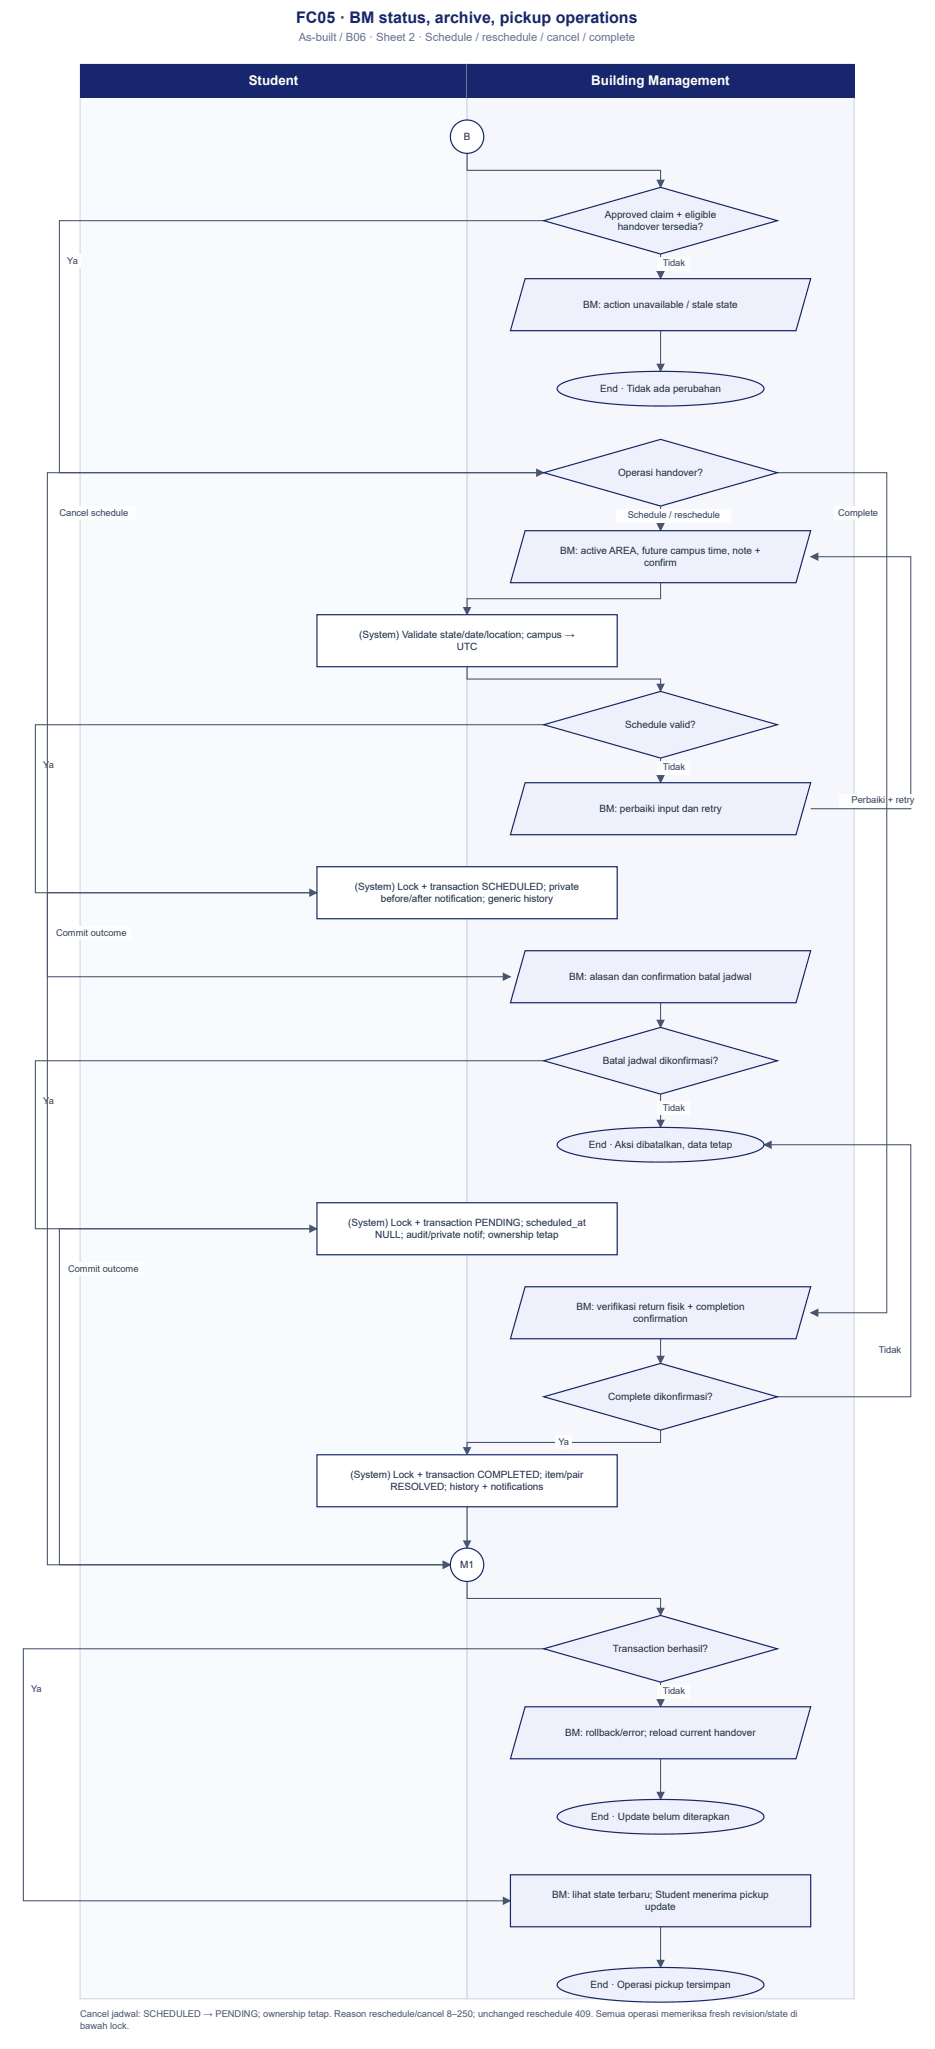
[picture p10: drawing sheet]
<svg xmlns="http://www.w3.org/2000/svg" width="371mm" height="813mm" viewBox="0 0 371 813" stroke-linecap="round" stroke-linejoin="round" font-family="sans-serif">
<path d="M31.7 25.4h153.5v767.8h-153.5z" fill="#f8fbfd"/>
<path d="M31.7 25.4h153.5v767.8h-153.5z" fill="none" stroke="#cbd5e1" stroke-width=".4"/>
<path d="M31.7 25.4h153.5v13.2h-153.5z" fill="#17266d"/>
<path d="M185.2 25.4h153.5v767.8h-153.5z" fill="#f6f7fc"/>
<path d="M185.2 25.4h153.5v767.8h-153.5z" fill="none" stroke="#cbd5e1" stroke-width=".4"/>
<path d="M185.2 25.4h153.5v13.2h-153.5z" fill="#17266d"/>
<path d="M185.2 60.9v6.7h76.7v6.7" fill="none" stroke="#475569" stroke-width=".42"/>
<path d="M260.2 71.3h3.4l-1.7 3.4z" fill="#475569"/>
<path d="M261.9 100.8v9.8" fill="none" stroke="#475569" stroke-width=".42"/>
<path d="M260.2 107.5h3.4l-1.7 3.4z" fill="#475569"/>
<path d="M260.8 102h12.9v5.3h-12.9z" fill="#fff"/>
<path d="M261.9 131.2v16.2" fill="none" stroke="#475569" stroke-width=".42"/>
<path d="M260.2 144.3h3.4l-1.7 3.4z" fill="#475569"/>
<path d="M215.6 87.6h-192.1v100h192.1" fill="none" stroke="#475569" stroke-width=".42"/>
<path d="M212.6 185.9l3.4 1.7-3.4 1.7z" fill="#475569"/>
<path d="M25.4 101.1h6.7v5.3h-6.7z" fill="#fff"/>
<path d="M261.9 200.8v9.8" fill="none" stroke="#475569" stroke-width=".42"/>
<path d="M260.2 207.6h3.4l-1.7 3.3z" fill="#475569"/>
<path d="M244.5 202h45.4v5.3h-45.4z" fill="#fff"/>
<path d="M261.9 231.2v6.4h-76.7v6.3" fill="none" stroke="#475569" stroke-width=".42"/>
<path d="M183.5 240.9h3.4l-1.7 3.4z" fill="#475569"/>
<path d="M185.2 264.6v4.9h76.7v4.9" fill="none" stroke="#475569" stroke-width=".42"/>
<path d="M260.2 271.3h3.4l-1.7 3.4z" fill="#475569"/>
<path d="M261.9 300.8v9.8" fill="none" stroke="#475569" stroke-width=".42"/>
<path d="M260.2 307.6h3.4l-1.7 3.4z" fill="#475569"/>
<path d="M260.8 302h12.9v5.3h-12.9z" fill="#fff"/>
<path d="M321.5 220.9h39.7v100h-39.7" fill="none" stroke="#475569" stroke-width=".42"/>
<path d="M321.1 220.9l3.4-1.7v3.4z" fill="#475569"/>
<path d="M332.5 315.1h35.3v5.3h-35.3z" fill="#fff"/>
<path d="M215.6 287.6h-201.6v66.7h111.7" fill="none" stroke="#475569" stroke-width=".42"/>
<path d="M122.6 352.6l3.4 1.7-3.4 1.7z" fill="#475569"/>
<path d="M15.9 301.1h6.7v5.3h-6.7z" fill="#fff"/>
<path d="M215.6 187.6h-196.8v200h183.6" fill="none" stroke="#475569" stroke-width=".42"/>
<path d="M199.4 385.9l3.3 1.7-3.3 1.7z" fill="#475569"/>
<path d="M20.6 201.1h33.2v5.3h-33.2z" fill="#fff"/>
<path d="M261.9 397.9v9.8" fill="none" stroke="#475569" stroke-width=".42"/>
<path d="M260.2 404.7h3.4l-1.7 3.4z" fill="#475569"/>
<path d="M261.9 434.2v13.2" fill="none" stroke="#475569" stroke-width=".42"/>
<path d="M260.2 444.4h3.4l-1.7 3.3z" fill="#475569"/>
<path d="M260.8 437.1h12.9v5.3h-12.9z" fill="#fff"/>
<path d="M215.6 421h-201.6v66.6h111.7" fill="none" stroke="#475569" stroke-width=".42"/>
<path d="M122.6 485.9l3.4 1.7-3.4 1.7z" fill="#475569"/>
<path d="M15.9 434.4h6.7v5.3h-6.7z" fill="#fff"/>
<path d="M308.2 187.6h43.4v333.4h-30.1" fill="none" stroke="#475569" stroke-width=".42"/>
<path d="M321.1 521l3.4-1.7v3.4z" fill="#475569"/>
<path d="M330.8 201.1h19v5.3h-19z" fill="#fff"/>
<path d="M261.9 531.3v9.8" fill="none" stroke="#475569" stroke-width=".42"/>
<path d="M260.2 538h3.4l-1.7 3.4z" fill="#475569"/>
<path d="M302.9 454.3h58.3v100h-53" fill="none" stroke="#475569" stroke-width=".42"/>
<path d="M302.6 454.3l3.4-1.7v3.4z" fill="#475569"/>
<path d="M346.5 533.4h12.8v5.3h-12.8z" fill="#fff"/>
<path d="M261.9 567.5v4.9h-76.7v4.9" fill="none" stroke="#475569" stroke-width=".42"/>
<path d="M183.5 574.3h3.4l-1.7 3.4z" fill="#475569"/>
<path d="M220.2 569.8h6.7v5.3h-6.7z" fill="#fff"/>
<path d="M125.7 354.3h-106.9v266.7h159.8" fill="none" stroke="#475569" stroke-width=".42"/>
<path d="M175.5 619.3l3.4 1.7-3.4 1.7z" fill="#475569"/>
<path d="M20.6 367.8h31.2v5.3h-31.2z" fill="#fff"/>
<path d="M125.7 487.6h-102.2v133.4h155.1" fill="none" stroke="#475569" stroke-width=".42"/>
<path d="M175.5 619.3l3.4 1.7-3.4 1.7z" fill="#475569"/>
<path d="M25.4 501.1h31.2v5.3h-31.2z" fill="#fff"/>
<path d="M185.2 598v16.4" fill="none" stroke="#475569" stroke-width=".42"/>
<path d="M183.5 611.3h3.4l-1.7 3.4z" fill="#475569"/>
<path d="M185.2 627.6v6.7h76.7v6.8" fill="none" stroke="#475569" stroke-width=".42"/>
<path d="M260.2 638h3.4l-1.7 3.4z" fill="#475569"/>
<path d="M261.9 667.5v9.8" fill="none" stroke="#475569" stroke-width=".42"/>
<path d="M260.2 674.3h3.4l-1.7 3.4z" fill="#475569"/>
<path d="M260.8 668.7h12.9v5.3h-12.9z" fill="#fff"/>
<path d="M261.9 698v16.1" fill="none" stroke="#475569" stroke-width=".42"/>
<path d="M260.2 711.1h3.4l-1.7 3.3z" fill="#475569"/>
<path d="M215.6 654.3h-206.3v100h193.1" fill="none" stroke="#475569" stroke-width=".42"/>
<path d="M199.4 752.6l3.3 1.7-3.3 1.7z" fill="#475569"/>
<path d="M11.1 667.8h6.7v5.3h-6.7z" fill="#fff"/>
<path d="M261.9 764.6v16.2" fill="none" stroke="#475569" stroke-width=".42"/>
<path d="M260.2 777.7h3.4l-1.7 3.4z" fill="#475569"/>
<circle cx="185.2" cy="54.2" r="6.6" fill="#fff"/>
<circle cx="185.2" cy="54.2" r="6.6" fill="none" stroke="#17266d" stroke-width=".48"/>
<path d="M215.6 87.6l46.3-13.3 46.3 13.3-46.3 13.2z" fill="#eef1fb"/>
<path d="M215.6 87.6l46.3-13.3 46.3 13.3-46.3 13.2z" fill="none" stroke="#17266d" stroke-width=".48"/>
<path d="M208.2 110.6h113.3l-5.9 20.6h-113.2z" fill="#eef1fb"/>
<path d="M208.2 110.6h113.3l-5.9 20.6h-113.2z" fill="none" stroke="#17266d" stroke-width=".48"/>
<path d="M221.5 153.1l1.6-1.1 2.7-1 8.2-1.8 11.5-1.3 13.2-.5 13.2 .2 12.4 .9 10 1.5 6.5 2a2.3 2.3 0 0 1 1.8 3.1l-1.4 1.1-2.5 1.1-8.1 1.9-11.5 1.3-13.1 .6-13.6-.2-12.8-.9-10-1.5-6.5-2a2.3 2.3 0 0 1-1.9-3.1z" fill="#eef1fb"/>
<path d="M221.5 153.1l1.6-1.1 2.7-1 8.2-1.8 11.5-1.3 13.2-.5 13.2 .2 12.4 .9 10 1.5 6.5 2a2.3 2.3 0 0 1 1.8 3.1l-1.4 1.1-2.5 1.1-8.1 1.9-11.5 1.3-13.1 .6-13.6-.2-12.8-.9-10-1.5-6.5-2a2.3 2.3 0 0 1-1.9-3.1z" fill="none" stroke="#17266d" stroke-width=".48"/>
<path d="M215.6 187.6l46.3-13.2 46.3 13.2-46.3 13.2z" fill="#eef1fb"/>
<path d="M215.6 187.6l46.3-13.2 46.3 13.2-46.3 13.2z" fill="none" stroke="#17266d" stroke-width=".48"/>
<path d="M208.2 210.6h113.3l-5.9 20.6h-113.2z" fill="#eef1fb"/>
<path d="M208.2 210.6h113.3l-5.9 20.6h-113.2z" fill="none" stroke="#17266d" stroke-width=".48"/>
<path d="M125.7 243.9h119v20.7h-119z" fill="#fff"/>
<path d="M125.7 243.9h119v20.7h-119z" fill="none" stroke="#17266d" stroke-width=".48"/>
<path d="M215.6 287.6l46.3-13.2 46.3 13.2-46.3 13.2z" fill="#eef1fb"/>
<path d="M215.6 287.6l46.3-13.2 46.3 13.2-46.3 13.2z" fill="none" stroke="#17266d" stroke-width=".48"/>
<path d="M208.2 310.6h113.3l-5.9 20.7h-113.2z" fill="#eef1fb"/>
<path d="M208.2 310.6h113.3l-5.9 20.7h-113.2z" fill="none" stroke="#17266d" stroke-width=".48"/>
<path d="M125.7 344h119v20.6h-119z" fill="#fff"/>
<path d="M125.7 344h119v20.6h-119z" fill="none" stroke="#17266d" stroke-width=".48"/>
<path d="M208.2 377.3h113.3l-5.9 20.6h-113.2z" fill="#eef1fb"/>
<path d="M208.2 377.3h113.3l-5.9 20.6h-113.2z" fill="none" stroke="#17266d" stroke-width=".48"/>
<path d="M215.6 421l46.3-13.3 46.3 13.3-46.3 13.2z" fill="#eef1fb"/>
<path d="M215.6 421l46.3-13.3 46.3 13.3-46.3 13.2z" fill="none" stroke="#17266d" stroke-width=".48"/>
<path d="M221.5 453.2l1.6-1.1 2.7-1.1 8.2-1.8 11.5-1.2 13.2-.6 13.2 .2 12.4 .9 10 1.6 6.5 2a2.3 2.3 0 0 1 1.8 3l-1.4 1.2-2.5 1-8.1 1.9-11.5 1.3-13.1 .6-13.6-.1-12.8-.9-10-1.6-6.5-2a2.3 2.3 0 0 1-1.9-3.1z" fill="#eef1fb"/>
<path d="M221.5 453.2l1.6-1.1 2.7-1.1 8.2-1.8 11.5-1.2 13.2-.6 13.2 .2 12.4 .9 10 1.6 6.5 2a2.3 2.3 0 0 1 1.8 3l-1.4 1.2-2.5 1-8.1 1.9-11.5 1.3-13.1 .6-13.6-.1-12.8-.9-10-1.6-6.5-2a2.3 2.3 0 0 1-1.9-3.1z" fill="none" stroke="#17266d" stroke-width=".48"/>
<path d="M125.7 477.3h119v20.6h-119z" fill="#fff"/>
<path d="M125.7 477.3h119v20.6h-119z" fill="none" stroke="#17266d" stroke-width=".48"/>
<path d="M208.2 510.6h113.3l-5.9 20.7h-113.2z" fill="#eef1fb"/>
<path d="M208.2 510.6h113.3l-5.9 20.7h-113.2z" fill="none" stroke="#17266d" stroke-width=".48"/>
<path d="M215.6 554.3l46.3-13.2 46.3 13.2-46.3 13.2z" fill="#eef1fb"/>
<path d="M215.6 554.3l46.3-13.2 46.3 13.2-46.3 13.2z" fill="none" stroke="#17266d" stroke-width=".48"/>
<path d="M125.7 577.3h119v20.7h-119z" fill="#fff"/>
<path d="M125.7 577.3h119v20.7h-119z" fill="none" stroke="#17266d" stroke-width=".48"/>
<circle cx="185.2" cy="621" r="6.6" fill="#fff"/>
<circle cx="185.2" cy="621" r="6.6" fill="none" stroke="#17266d" stroke-width=".48"/>
<path d="M215.6 654.3l46.3-13.2 46.3 13.2-46.3 13.2z" fill="#eef1fb"/>
<path d="M215.6 654.3l46.3-13.2 46.3 13.2-46.3 13.2z" fill="none" stroke="#17266d" stroke-width=".48"/>
<path d="M208.2 677.3h113.3l-5.9 20.7h-113.2z" fill="#eef1fb"/>
<path d="M208.2 677.3h113.3l-5.9 20.7h-113.2z" fill="none" stroke="#17266d" stroke-width=".48"/>
<path d="M221.5 719.9l1.6-1.1 2.7-1.1 8.2-1.8 11.5-1.2 13.2-.6 13.2 .2 12.4 .9 10 1.6 6.5 2a2.3 2.3 0 0 1 1.8 3l-1.4 1.2-2.5 1-8.1 1.9-11.5 1.3-13.1 .6-13.6-.1-12.8-.9-10-1.6-6.5-2a2.3 2.3 0 0 1-1.9-3.1z" fill="#eef1fb"/>
<path d="M221.5 719.9l1.6-1.1 2.7-1.1 8.2-1.8 11.5-1.2 13.2-.6 13.2 .2 12.4 .9 10 1.6 6.5 2a2.3 2.3 0 0 1 1.8 3l-1.4 1.2-2.5 1-8.1 1.9-11.5 1.3-13.1 .6-13.6-.1-12.8-.9-10-1.6-6.5-2a2.3 2.3 0 0 1-1.9-3.1z" fill="none" stroke="#17266d" stroke-width=".48"/>
<path d="M202.4 744h119.1v20.6h-119.1z" fill="#eef1fb"/>
<path d="M202.4 744h119.1v20.6h-119.1z" fill="none" stroke="#17266d" stroke-width=".48"/>
<path d="M221.5 786.5l1.6-1 2.7-1.1 8.2-1.8 11.5-1.2 13.2-.6 13.2 .2 12.4 .9 10 1.5 6.5 2.1a2.3 2.3 0 0 1 1.8 3l-1.4 1.2-2.5 1-8.1 1.9-11.5 1.3-13.1 .6-13.6-.1-12.8-1-10-1.5-6.5-2a2.3 2.3 0 0 1-1.9-3.1z" fill="#eef1fb"/>
<path d="M221.5 786.5l1.6-1 2.7-1.1 8.2-1.8 11.5-1.2 13.2-.6 13.2 .2 12.4 .9 10 1.5 6.5 2.1a2.3 2.3 0 0 1 1.8 3l-1.4 1.2-2.5 1-8.1 1.9-11.5 1.3-13.1 .6-13.6-.1-12.8-1-10-1.5-6.5-2a2.3 2.3 0 0 1-1.9-3.1z" fill="none" stroke="#17266d" stroke-width=".48"/>
<text font-size="6.3" fill="#17266d" x="117.5" y="9">FC05 · BM status, archive, pickup operations</text>
<g font-size="5.3" fill="#fff">
<text x="98.6" y="33.9">Student</text>
<text x="234.4" y="33.9">Building Management</text>
</g>
<text font-size="4.5" fill="#64748b" x="118.5" y="16.4">As-built / B06 · Sheet 2 · Schedule / reschedule / cancel / complete</text>
<g font-size="4" fill="#1e293b">
<text x="183.9" y="55.6">B</text>
<text x="239.8" y="86.5">Approved claim + eligible</text>
<text x="244.9" y="91.3">handover tersedia?</text>
<text x="231.3" y="122.2">BM: action unavailable / stale state</text>
<text x="238" y="155.6">End · Tidak ada perubahan</text>
<text x="245.1" y="188.9">Operasi handover?</text>
<text x="222.2" y="219.9">BM: active AREA, future campus time, note +</text>
<text x="255.4" y="224.6">confirm</text>
<text x="142.4" y="253.2">(System) Validate state/date/location; campus →</text>
<text x="181.1" y="258">UTC</text>
<text x="247.9" y="288.9">Schedule valid?</text>
<text x="237.7" y="322.3">BM: perbaiki input dan retry</text>
<text x="140.7" y="353.2">(System) Lock + transaction SCHEDULED; private</text>
<text x="151" y="358">before/after notification; generic history</text>
<text x="225.8" y="388.9">BM: alasan dan confirmation batal jadwal</text>
<text x="239" y="422.3">Batal jadwal dikonfirmasi?</text>
<text x="233.5" y="455.6">End · Aksi dibatalkan, data tetap</text>
<text x="138.1" y="486.6">(System) Lock + transaction PENDING; scheduled_at</text>
<text x="148.8" y="491.3">NULL; audit/private notif; ownership tetap</text>
<text x="228.6" y="519.9">BM: verifikasi return fisik + completion</text>
<text x="251.1" y="524.7">confirmation</text>
<text x="241.2" y="555.6">Complete dikonfirmasi?</text>
<text x="138.9" y="586.6">(System) Lock + transaction COMPLETED; item/pair</text>
<text x="154.9" y="591.3">RESOLVED; history + notifications</text>
<text x="182.5" y="622.3">M1</text>
<text x="243" y="655.6">Transaction berhasil?</text>
<text x="224.1" y="689">BM: rollback/error; reload current handover</text>
<text x="234.5" y="722.3">End · Update belum diterapkan</text>
<text x="218.9" y="753.3">BM: lihat state terbaru; Student menerima pickup</text>
<text x="255.9" y="758">update</text>
<text x="234.1" y="789">End · Operasi pickup tersimpan</text>
</g>
<g font-size="3.7" fill="#334155">
<text x="26.6" y="104.8">Ya</text>
<text x="262.8" y="105.7">Tidak</text>
<text x="23.6" y="204.8">Cancel schedule</text>
<text x="248.9" y="205.7">Schedule / reschedule</text>
<text x="332.4" y="204.8">Complete</text>
<text x="17.1" y="304.8">Y</text>
<text x="19.3" y="304.8">a</text>
<text x="262.8" y="305.7">Tidak</text>
<text x="337.6" y="318.8">Perbaiki + retry</text>
<text x="22.2" y="371.5">Commit outcome</text>
<text x="17.1" y="438.1">Y</text>
<text x="19.3" y="438.1">a</text>
<text x="262.8" y="440.8">Tidak</text>
<text x="27" y="504.8">Commit outcome</text>
<text x="348.4" y="537.1">Tidak</text>
<text x="221.4" y="573.5">Ya</text>
<text x="12.3" y="671.5">Ya</text>
<text x="262.8" y="672.4">Tidak</text>
</g>
<g font-size="3.7" fill="#475569">
<text x="31.7" y="800.4">Cancel jadwal: SCHEDULED → PENDING; ownership tetap. Reason reschedule/cancel 8–250; unchanged reschedule 409. Semua operasi memeriksa fresh revision/state di</text>
<text x="31.7" y="805.1">bawah lock.</text>
</g>
</svg>
